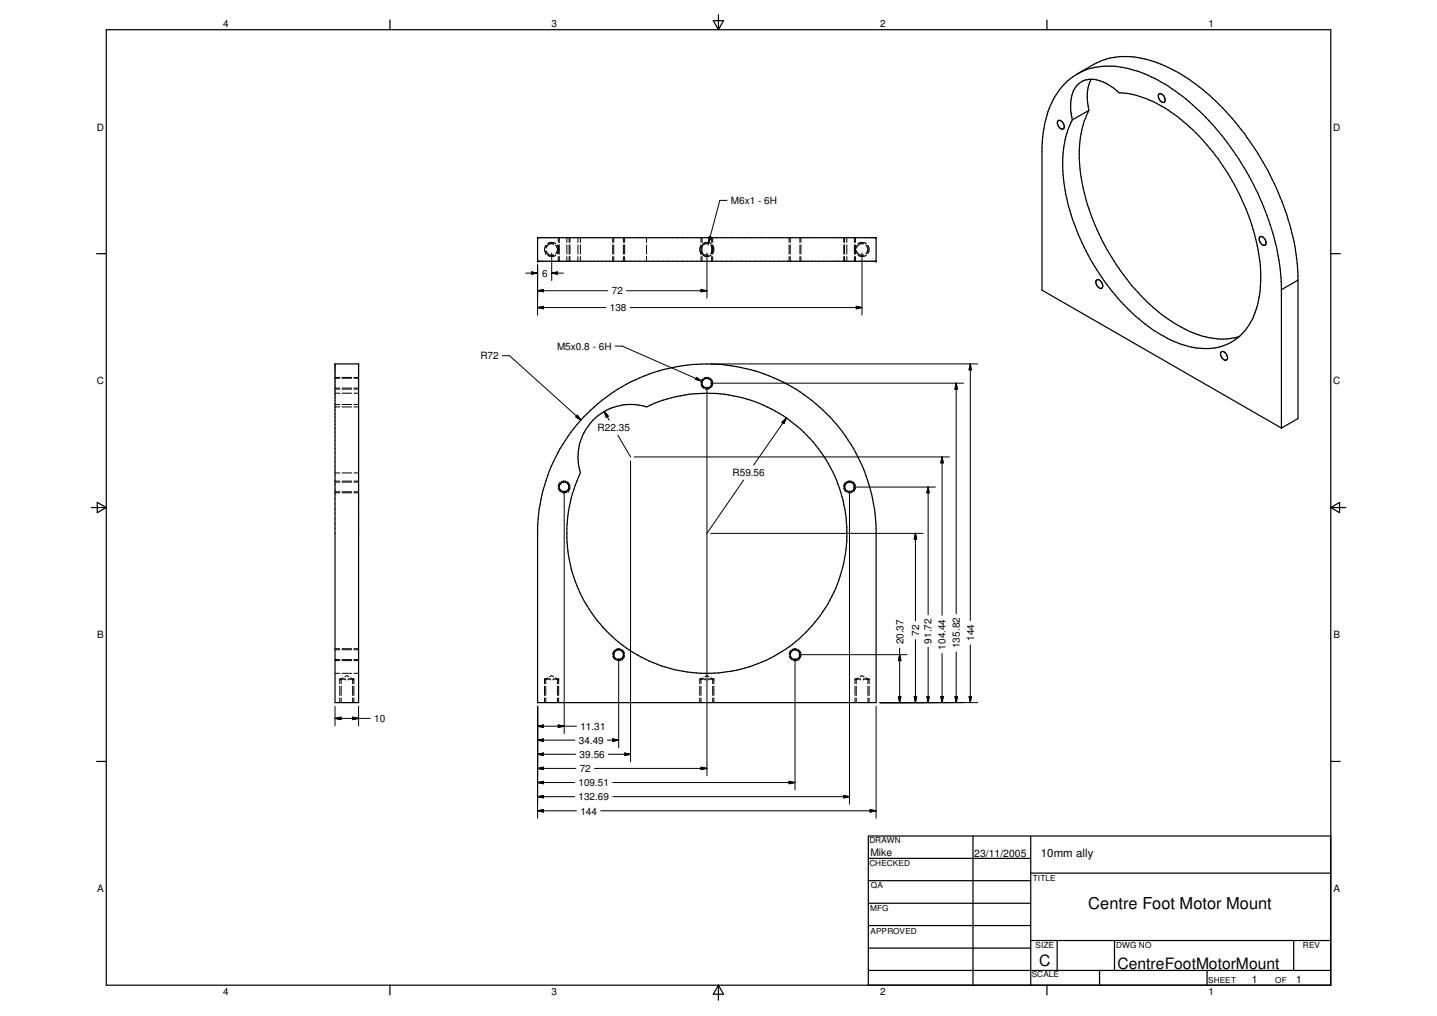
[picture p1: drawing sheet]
<svg xmlns="http://www.w3.org/2000/svg" width="297mm" height="210mm" viewBox="0 0 297 210" stroke-linecap="round" stroke-linejoin="round" font-family="sans-serif">
<g fill="none" stroke="#000" stroke-width=".25">
<path d="M22 6.1h253.1v197.4h-253.1zM80.6 4.1v2M147.4 4.3h2.2l-1.1 1.8zM148.5 3v3.1M216.4 4.1v2M219.9 17.5a12.1 12.1 0 0 1 8.5-3.8 23.2 23.2 0 0 1 13.9 4.7 53.7 53.7 0 0 1 18.1 22.5 48 48 0 0 1 4.5 18.1v29.4l-49.5-28.5v-29.4a19.4 19.4 0 0 1 4.1-12.5zM222.5 17.7a4.6 4.6 0 0 1 5.6-.7l2.1 1.2 1.1 1a15.6 15.6 0 0 1 6.2 1.5 35.7 35.7 0 0 1 14.3 12.1 51.6 51.6 0 0 1 6.4 12.1 31.3 31.3 0 0 1 1.6 18.5 12.1 12.1 0 0 1-3.1 5.6 10.7 10.7 0 0 1-9.7 2.8 23.8 23.8 0 0 1-11-5.4 46.6 46.6 0 0 1-16.3-30.3 20.3 20.3 0 0 1 2-11.3 8.2 8.2 0 0 1 .8-7.1zM222.7 15.3l3.4-2a14.9 14.9 0 0 1 12.5-.6 39.6 39.6 0 0 1 17.3 13.3 61 61 0 0 1 9.1 15.7 49.5 49.5 0 0 1 3.3 15.3v29.5l-3.4 1.9M225.5 16.4a9.2 9.2 0 0 0-.4 6.4M239.5 19.5a.91 .91 0 0 1 1.3 .8 .69 .69 0 0 1-.2 .9 1.34 1.34 0 0 1-1.1-1.7zM218.7 24.9a1.08 1.08 0 0 1 1.1 .6 1.08 1.08 0 0 1-.1 1.2 1.23 1.23 0 0 1-1-1.8zM225.1 22.8l-3.4 2"/>
<path d="M225.1 22.8a21.3 21.3 0 0 0-1.8 13 46.7 46.7 0 0 0 8.5 20.4l2.2 2.9a32.5 32.5 0 0 0 14.6 10.4 12.8 12.8 0 0 0 7.6 0M20 52.4h2M111.1 54h.1M111.1 49.1h.1M111.1 49.1v4.9M111.1 54h70M111.1 49.1h70M181.1 54h.1M181.1 49.1h.1M181.1 49.1v4.9M226.6 58a.61 .61 0 0 1 .6-.2 .61 .61 0 0 1 .5 .5 .91 .91 0 0 1 0 1.3 1.31 1.31 0 0 1-1.1-1.6zM260.4 48.9a.97 .97 0 0 1 1.3 .9l-.1 .8a.87 .87 0 0 1-1.2-.8l-.1-.7z"/>
<path d="M268.3 57.9l-3.4 2M275.1 52.4h1.9M69.3 75.2h4.8v70h-4.8zM252.4 72.8a.91 .91 0 0 1 1.3 .7v.4a.47 .47 0 0 1-.2 .5 .47 .47 0 0 1-.6-.1 1.31 1.31 0 0 1-.5-1.5zM120.6 86.1a35 35 0 0 1 38-8.6 35 35 0 0 1 22.5 31.7v36h-70v-36a35.4 35.4 0 0 1 9.5-23.1zM122.6 86.7a10.9 10.9 0 0 1 11-2.6 28.8 28.8 0 0 1 9.7-2.7 28.6 28.6 0 0 1 20.7 6.1 29 29 0 0 1 11 21.5 29 29 0 0 1-34.7 29.5 29 29 0 0 1-20.3-40.8 10.9 10.9 0 0 1 2.6-11zM18.9 104.9h3.1M20.1 103.8l1.9 1.1-1.9 1zM275.1 104.9h3.1M275.1 104.9l1.8-1.1v2.1zM20 157.3h2M275.1 157.3h1.9"/>
<path d="M179.5 177.3h33.6M201.1 172.7v30.8M213.1 172.7v30.8M275.1 172.7h-95.6v30.8M179.5 181.9h33.6M179.5 186.6h33.6M179.5 191.2h33.6M179.5 195.9h33.6M213.1 194.3h62M213.1 180.4h62M218.5 194.3v6.2M230.4 194.3v6.2"/>
<path d="M267.4 194.3v6.2M80.6 203.5v2M148.5 203.5v3.1M148.5 203.5l1.1 1.9h-2.2zM179.5 200.5h95.6M216.4 203.5v2M227.3 200.5v3M249.5 200.5v3"/>
<circle cx="146.1" cy="79.2" r="1.01"/>
<circle cx="116.6" cy="100.6" r="1.01"/>
<circle cx="175.6" cy="100.6" r="1"/>
<circle cx="127.9" cy="135.3" r="1"/>
<circle cx="164.3" cy="135.3" r="1"/>
</g>
<g fill="none" stroke="#000" stroke-width=".21">
<path d="M108.7 56.4h2.4M109.9 56.2l1.2 .2-1.2 .2zM111.1 54.7v10.4M112.9 52.4h.1M112.9 50.7h.1M112.9 50.7a1.4 1.4 0 0 0 0 1.7M112.9 51.8a1.14 1.14 0 0 0 1.5 .9M113.2 52.7a1.32 1.32 0 0 0 1.7 0M113.2 50.4a1.36 1.36 0 0 1 1.7 0M114 56.4l1.2-.2v.4zM114 56.4h2.5M114 52.3v5.7"/>
<path d="M114.4 52.7h.1M114.4 50.4h.1M114.4 50.4a1.19 1.19 0 0 0-1.5 .9M114.8 50.6a1.2 1.2 0 0 1 0 1.8M115.2 50.7a1.55 1.55 0 0 1 0 1.7M115.4 49.1v1M115.4 50.6v1.9M115.4 53v1M115.6 49.1v1M115.6 50.6v1.9M115.6 53v1M117.2 49.1v1"/>
<path d="M117.2 50.6v1.9M117.2 53v1M117.6 49.1v1M117.6 50.6v1.9M117.6 53v1M117.8 49.1v1M117.8 50.6v1.9M117.8 53v1M119.5 49.1v1M119.5 50.6v1.9M119.5 53v1M120 49.1v1"/>
<path d="M120 50.6v1.9M120 53v1M126.7 49.1v1M126.7 50.6v1.9M126.7 53v1M126.9 49.1v1M126.9 50.6v1.9M126.9 53v1M128.9 49.1v1M128.9 50.6v1.9M128.9 53v1M129.1 49.1v1"/>
<path d="M129.1 50.6v1.9M129.1 53v1M133.6 49.1v1M133.6 50.6v1.9M133.6 53v1M144.9 59.8l1.2 .3-1.2 .2zM144.9 49.1v1M144.9 50.6v1.9M144.9 53v1M144.9 52.4h.1M144.9 50.7a1.4 1.4 0 0 0 0 1.7M144.9 51.8a1.15 1.15 0 0 0 1.6 .9"/>
<path d="M145.1 49.1v1M145.1 50.6v1.9M145.1 53v1M145.2 52.7a1.39 1.39 0 0 0 1.8 0M145.2 50.4a1.41 1.41 0 0 1 1.8 0M146.1 52.3v9.3M146.5 50.4h.1M146.5 50.4a1.19 1.19 0 0 0-1.6 .9M146.6 48.9l.4 .1-.5 1.1zM146.8 48.9l-.3 1.2M146.9 50.6a1.19 1.19 0 0 1 0 1.8M147.1 49.1v1"/>
<path d="M147.1 50.6v1.9M147.1 53v1M147.3 50.7a1.55 1.55 0 0 1 0 1.7M147.3 49.1v1M147.3 50.6v1.9M147.3 53v1M150.3 41.4h-1.5l-2.3 8.7M163.1 49.1v1M163.1 50.6v1.9M163.1 53v1M163.4 49.1v1M163.4 50.6v1.9"/>
<path d="M163.4 53v1M165.4 49.1v1M165.4 50.6v1.9M165.4 53v1M165.6 49.1v1M165.6 50.6v1.9M165.6 53v1M174.4 49.1v1M174.4 50.6v1.9M174.4 53v1M174.6 49.1v1M174.6 50.6v1.9"/>
<path d="M174.6 53v1M175 49.1v1M175 50.6v1.9M175 53v1M176.6 49.1v1M176.6 50.6v1.9M176.6 53v1M176.8 49.1v1M176.8 50.6v1.9M176.8 53v1M177 50.7a1.45 1.45 0 0 0 0 1.7M177 51.8a1.19 1.19 0 0 0 1.6 .9"/>
<path d="M177.3 52.7a1.32 1.32 0 0 0 1.7 0M177.3 50.4a1.36 1.36 0 0 1 1.7 0M178.2 52.3v12.8M178.6 50.4a1.18 1.18 0 0 0-1.6 .9M179 50.6a1.15 1.15 0 0 1 0 1.8M179.4 50.7a1.42 1.42 0 0 1 0 1.7M69.3 78h.9M69.3 78.1h.9M70.7 78h2M70.7 78.1h2M73.1 78h1M73.1 78.1h1"/>
<path d="M103.8 73.5h1.5l14.8 13.3M111.1 60.1l1.2-.3v.5zM111.1 63.5l1.2-.2v.5zM111.1 60.1h14.5M111.1 63.5h14.2M127.2 71.5h1.4l16.4 7.2M129.5 60.1h16.6M130.3 63.5h47.9M143.9 78.2l1.1 .5M144 78l1 .7-1.2-.3zM144.9 79.4l.2 .5 .4 .3M145.3 78.3l-.4 .5v.4"/>
<path d="M146.1 79.9v80.4M146.5 78l-1 .1M146.7 78.1l.4 .4 .2 .4M146.9 79.2h52.3M146.9 75.2h55.2M147.3 78.9h.1M147.3 79.2l-.1 .4-.3 .5M177 63.3l1.2 .2-1.2 .3zM197.7 79.2l.2 1.2h-.5zM197.7 79.2v47.6M200.6 75.2l.2 1.2h-.5zM200.6 75.2v53"/>
<path d="M69.3 99.4h.9M69.3 80.4h.9M69.3 97.7h.9M69.3 84.1h.9M69.3 83.6h.9M69.3 81.2h.9M69.3 99.6h.9M69.3 80.2h.9M70.7 99.4h2M70.7 80.4h2M70.7 97.7h2M70.7 84.1h2"/>
<path d="M70.7 83.6h2M70.7 81.2h2M70.7 99.6h2M70.7 80.2h2M73.1 99.4h1M73.1 80.4h1M73.1 97.7h1M73.1 84.1h1M73.1 83.6h1M73.1 81.2h1M73.1 99.6h1M73.1 80.2h1"/>
<path d="M115.8 99.7l-.3 .3-.1 .6M116 99.5h.1M117 99.4l-1 .1M117.2 99.5l.4 .3 .2 .6M119.3 85.8l.8 1-1.1-.7zM124.9 85l.8 1-.4 .2zM124.9 85l1 1.8M127.7 89.9l2.6 4.5M130.3 95.2v62.2M131.1 94.4h65.2M146.7 80.2l-.4 .2-.6-.1M153.7 99.2l-7.6 11"/>
<path d="M161.6 87.2l1-.8-.6 1.1zM162.6 86.4l-6.8 9.7M174.8 99.7l-.3 .3-.1 .6M176 99.4l-1 .1M176.2 99.5l.4 .3 .2 .6M194.7 94.4l.3 1.2h-.5zM194.7 94.4v32.7M69.3 101.8h.9M69.3 101.6h.9M70.7 101.8h2M70.7 101.6h2M73.1 101.8h1"/>
<path d="M73.1 101.6h1M115.4 100.8l.2 .5 .4 .3M116.6 101.4v50.2M117.2 101.6l-.4 .2h-.6M117.4 101.5h.1M117.8 100.6l-.4 .9M146.9 110.2h43.9M174.4 100.8l.6 .8M175.6 101.4v64.7M176.2 101.6l-.5 .2h-.5M176.4 100.6h17M176.4 101.5h.1"/>
<path d="M176.8 100.6l-.4 .9M189.2 110.2l.3 1.2h-.5zM189.2 110.2v18.1M191.9 100.6l.2 1.2h-.5zM191.9 100.6v26.4M69.3 134h.9M69.3 134.2h.9M69.3 136.5h.9M69.3 139.1h.9M69.3 136.3h.9M70.7 134h2M70.7 134.2h2"/>
<path d="M70.7 136.5h2M70.7 139.1h2M70.7 136.3h2M71.3 139.8l.4-.2 .4 .2M73.1 134h1M73.1 134.2h1M73.1 136.5h1M73.1 139.1h1M73.1 136.3h1M113.6 139.8l.4-.2 .4 .2M126.7 135.5l.6 .8M127.1 134.4l-.4 .5v.4"/>
<path d="M127.9 136v18.5M128.3 134.1l-.5-.1-.5 .2M128.5 134.2l.4 .5 .2 .3M128.5 136.3l-.5 .2-.5-.1M128.7 136.2h.1M129.1 135.3l-.2 .6-.2 .3M145.7 139.8l.4-.2 .4 .2M163.1 135.5l.1 .3 .5 .5M163.5 134.4l-.3 .3-.1 .6M164.3 136v27.2M164.7 134.1l-.4-.1-.6 .2M164.7 134.1h.1"/>
<path d="M164.9 134.2l.5 .5 .1 .3M164.9 136.3l-.4 .2-.5-.1M165.1 136.2h.1M165.1 135.3h22.4M165.6 135.3l-.1 .4-.4 .5M177.8 139.8l.4-.2 .4 .2M186 135.3l.2 1.2h-.5zM186 133.9v11.3M189.2 132.1v13.1M191.9 133.7v11.5M194.7 135v10.2M197.7 134.7v10.5"/>
<path d="M200.6 133.2v12M69.3 148.4l1.2-.2v.5zM69.3 148.4h7.2M69.3 145.9v4M70.2 141.8v1.9M70.2 144.2v1M70.3 140.3h.1M70.5 141.8v1.9M70.5 144.2v1M70.9 140l-.4 .3v1M71.4 140.3h.1M71.4 140.3h-1.2v1"/>
<path d="M72 140.3h.1M72 140.3h1.1M72.5 140l.4 .3v1M72.9 148.2l1.2 .2-1.2 .3zM72.9 141.8v1.9M72.9 144.2v1M73.1 140.3h.1M73.1 140.3v1M73.1 141.8v1.9M73.1 144.2v1M74.1 145.9v4M111.1 150l1.2-.2v.5z"/>
<path d="M111.1 152.9l1.2-.2v.5zM111.1 155.8l1.2-.2v.5zM111.1 158.7l1.2-.2v.5zM111.1 145.9v23.1M111.1 150h8.1M111.1 152.9h7.7M111.1 155.8h7.9M111.1 158.7h7.9M112.6 141.8v1.9M112.6 144.2v1M112.6 140.3h.1M112.8 141.8v1.9"/>
<path d="M112.8 144.2v1M113.2 140l-.4 .3v1M113.7 140.3h.1M113.7 140.3h-1.1v1M114.3 140.3h.1M114.3 140.3h1.2M114.8 140l.4 .3v1M115.2 141.8v1.9M115.2 144.2v1M115.4 149.8l1.2 .2-1.2 .3zM115.5 140.3h.1M115.5 140.3v1"/>
<path d="M115.5 141.8v1.9M115.5 144.2v1M122.9 158.7h23.2M125.6 152.9h2.3M125.7 155.8h4.6M126.7 152.7l1.2 .2-1.2 .3zM129.1 155.6l1.2 .2-1.2 .3zM144.6 141.8v1.9M144.6 144.2v1M144.7 140.3h.1M144.9 158.5l1.2 .2-1.2 .3zM144.9 141.8v1.9"/>
<path d="M144.9 144.2v1M145.3 140l-.4 .3v1M145.8 140.3h.1M145.8 140.3h-1.2v1M146.4 140.3h.1M146.4 140.3h1.2v1M146.9 140l.4 .3v1M147.3 141.8v1.9M147.3 144.2v1M147.5 140.3h.1M147.6 141.8v1.9M147.6 144.2v1"/>
<path d="M176.7 140.3h.1M176.7 140.3h1.2M176.7 140.3v1M176.7 141.8v1.9M176.7 144.2v1M177 141.8v1.9M177 144.2v1M177.4 140l-.4 .3v1M177.9 140.3h.1M178.5 140.3h.1M178.5 140.3h1.2v1M179 140l.4 .3v1"/>
<path d="M179.4 141.8v1.9M179.4 144.2v1M179.6 140.3h.1M179.7 141.8v1.9M179.7 144.2v1M181.1 145.9v23.1M181.9 145.2h20.2M185.7 143.9h.5l-.2 1.3zM189 143.9h.5l-.3 1.3zM191.6 143.9h.5l-.2 1.3zM194.5 143.9h.5l-.3 1.3zM197.4 143.9h.5l-.2 1.3z"/>
<path d="M200.3 143.9h.5l-.2 1.3zM111.1 167.5l1.2-.2v.5zM111.1 161.7l1.2-.3v.5zM111.1 164.6l1.2-.3v.5zM111.1 167.5h8.1M111.1 161.7h7.7M111.1 164.6h7.7M124.2 167.5h56.9M126.7 161.7h37.6M126.7 164.6h48.9M163.1 161.4l1.2 .3-1.2 .2zM174.4 164.3l1.2 .3-1.2 .2z"/>
<path d="M179.9 167.3l1.2 .2-1.2 .3z"/>
</g>
<g fill="#000">
<path d="M109.9 56.2l1.2 .2-1.2 .2zM111.1 60.1l1.2-.3v.5zM114 56.4l1.2-.2v.4zM146.6 48.9l.4 .1-.5 1.1zM111.1 63.5l1.2-.2v.5zM144 78l1 .7-1.2-.3zM144.9 59.8l1.2 .3-1.2 .2zM177 63.3l1.2 .2-1.2 .3zM200.6 75.2l.2 1.2h-.5zM119.3 85.8l.8 1-1.1-.7zM124.9 85l.8 1-.4 .2zM161.6 87.2l1-.8-.6 1.1z"/>
<path d="M194.7 94.4l.3 1.2h-.5zM197.7 79.2l.2 1.2h-.5zM189.2 110.2l.3 1.2h-.5zM191.9 100.6l.2 1.2h-.5zM186 135.3l.2 1.2h-.5zM69.3 148.4l1.2-.2v.5zM72.9 148.2l1.2 .2-1.2 .3zM111.1 150l1.2-.2v.5zM111.1 152.9l1.2-.2v.5zM111.1 155.8l1.2-.2v.5zM111.1 158.7l1.2-.2v.5zM115.4 149.8l1.2 .2-1.2 .3z"/>
<path d="M126.7 152.7l1.2 .2-1.2 .3zM129.1 155.6l1.2 .2-1.2 .3zM144.9 158.5l1.2 .2-1.2 .3zM185.7 143.9h.5l-.2 1.3zM189 143.9h.5l-.3 1.3zM191.6 143.9h.5l-.2 1.3zM194.5 143.9h.5l-.3 1.3zM197.4 143.9h.5l-.2 1.3zM200.3 143.9h.5l-.2 1.3zM111.1 167.5l1.2-.2v.5zM111.1 161.7l1.2-.3v.5zM111.1 164.6l1.2-.3v.5z"/>
<path d="M163.1 161.4l1.2 .3-1.2 .2zM174.4 164.3l1.2 .3-1.2 .2zM179.9 167.3l1.2 .2-1.2 .3z"/>
</g>
<text font-size="3.4" x="225" y="187.9">Centre Foot Motor Mount</text>
<g font-size="3.2">
<text x="214.8" y="199.6">C</text>
<text x="231" y="200.1">CentreFootMotorMount</text>
</g>
<text font-size="2.4" x="215.2" y="177.1">10mm ally</text>
<g font-size="2.1">
<text x="46.1" y="5.7">4</text>
<text x="114" y="5.7">3</text>
<text x="181.9" y="5.7">2</text>
<text x="249.8" y="5.7">1</text>
<text x="20" y="27">D</text>
<text x="275.5" y="27">D</text>
<text x="151.1" y="42.2">M6x1 - 6H</text>
<text x="112.1" y="57.1">6</text>
<text x="126.1" y="64.3">138</text>
<text x="126.5" y="60.8">72</text>
<text x="99.3" y="74.2">R72</text>
<text x="115.1" y="72.3">M5x0.8 - 6H</text>
<text x="20" y="79.4">C</text>
<text x="275.5" y="79.4">C</text>
<text x="123.5" y="89.1">R22.35</text>
<text x="151.4" y="98.4">R59.56</text>
<text x="20.1" y="131.8">B</text>
<text x="190" y="131.4" transform="rotate(-90 190 131.4)">72</text>
<text x="275.6" y="131.8">B</text>
<text x="186.7" y="133.1" transform="rotate(-90 186.7 133.1)">20.37</text>
<text x="192.6" y="133" transform="rotate(-90 192.6 133)">91.72</text>
<text x="195.4" y="134.2" transform="rotate(-90 195.4 134.2)">104.44</text>
<text x="198.4" y="133.9" transform="rotate(-90 198.4 133.9)">135.82</text>
<text x="201.3" y="132.4" transform="rotate(-90 201.3 132.4)">144</text>
<text x="77.3" y="149.2">10</text>
<text x="119.6" y="153.7">34.49</text>
<text x="120" y="150.7">11.31</text>
<text x="119.8" y="156.6">39.56</text>
<text x="119.8" y="159.5">72</text>
<text x="119.6" y="162.4">109.51</text>
<text x="119.6" y="165.4">132.69</text>
<text x="120" y="168.3">144</text>
<text x="179.9" y="176.9">Mike</text>
<text x="201.4" y="177.1">23/11/2005</text>
<text x="20.1" y="184.2">A</text>
<text x="275.6" y="184.2">A</text>
<text x="258.7" y="203">1</text>
<text x="267.9" y="203.1">1</text>
<text x="46.1" y="205.5">4</text>
<text x="114" y="205.5">3</text>
<text x="181.9" y="205.5">2</text>
<text x="249.8" y="205.5">1</text>
</g>
<g font-size="1.7">
<text x="179.7" y="174.2">DRAWN</text>
<text x="179.7" y="178.9">CHECKED</text>
<text x="180" y="183.5">QA</text>
<text x="213.5" y="182">TITLE</text>
<text x="179.9" y="188.2">MFG</text>
<text x="180" y="192.9">APPROVED</text>
<text x="214" y="195.9">SIZE</text>
<text x="230.7" y="195.9">DWG NO</text>
<text x="269.3" y="195.8">REV</text>
<text x="213.3" y="201.9">SCALE</text>
<text x="249.8" y="203.1">SHEET</text>
<text x="263.6" y="203.1">OF</text>
</g>
</svg>
